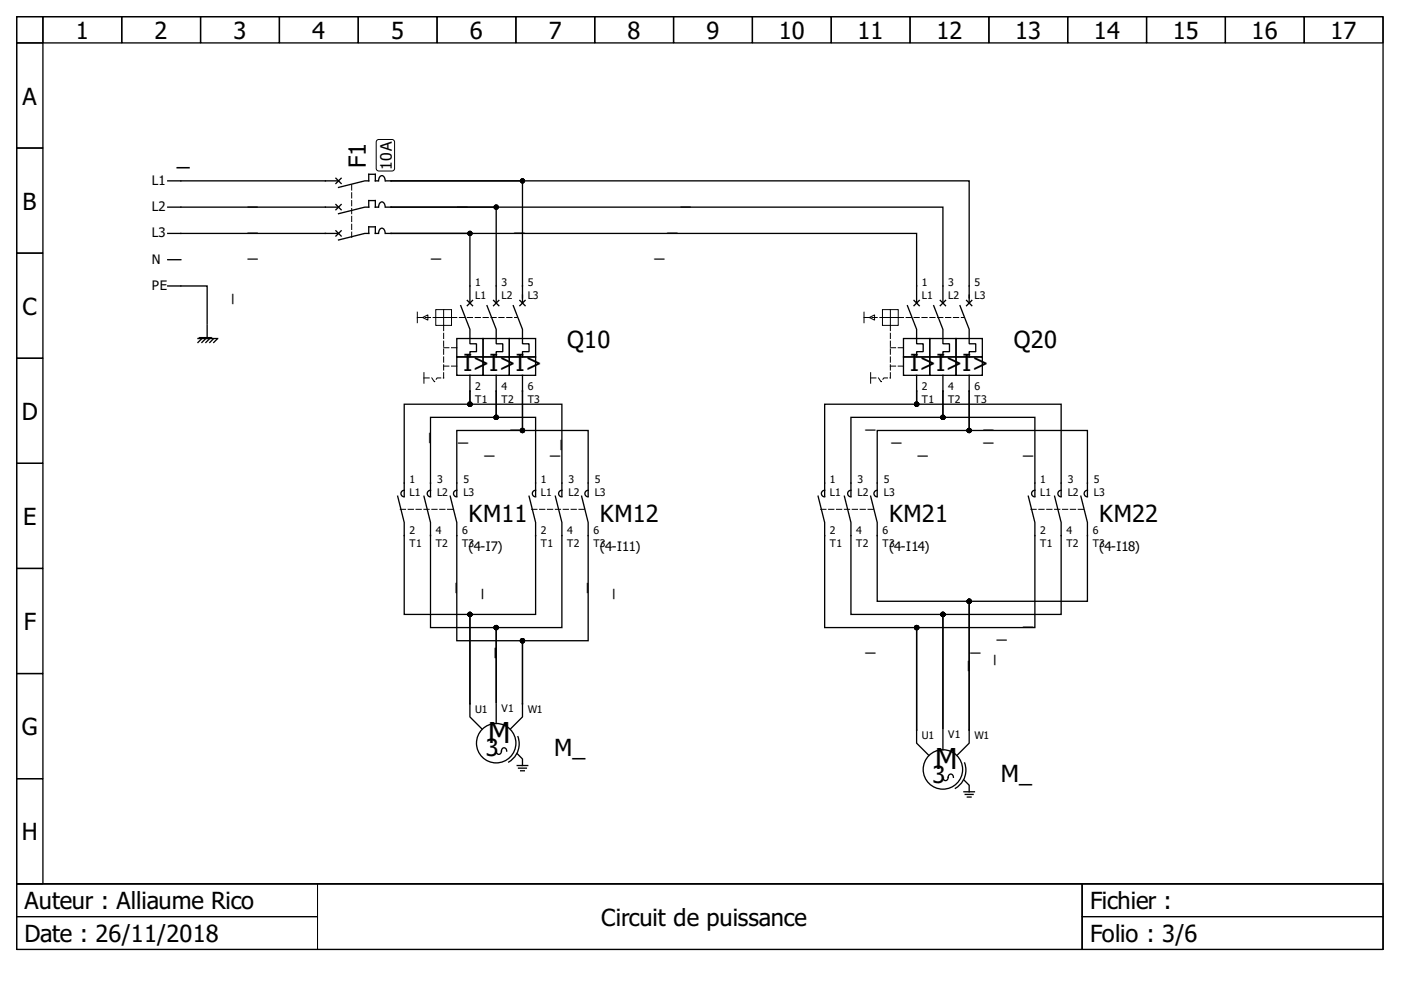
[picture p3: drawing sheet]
<svg xmlns="http://www.w3.org/2000/svg" width="297mm" height="210mm" viewBox="0 0 297 210" stroke-linecap="round" stroke-linejoin="round" font-family="sans-serif">
<g fill="none" stroke="#000" stroke-width=".28">
<path d="M3.5 3.5h289.7v183.9h-289.7zM3.5 3.5h5.6v5.6h-5.6zM3.5 9.1h5.6v22.3h-5.6zM9.1 3.5h16.7v5.6h-16.7zM25.8 3.5h16.7v5.6h-16.7zM42.5 3.5h16.7v5.6h-16.7zM59.2 3.5h16.8v5.6h-16.8zM76 3.5h16.7v5.6h-16.7zM92.7 3.5h16.7v5.6h-16.7zM109.4 3.5h16.7v5.6h-16.7zM126.1 3.5h16.7v5.6h-16.7zM142.8 3.5h16.7v5.6h-16.7z"/>
<path d="M159.5 3.5h16.7v5.6h-16.7zM176.2 3.5h16.8v5.6h-16.8zM193 3.5h16.7v5.6h-16.7zM209.7 3.5h16.7v5.6h-16.7zM226.4 3.5h16.7v5.6h-16.7zM243.1 3.5h16.7v5.6h-16.7zM259.8 3.5h16.7v5.6h-16.7zM276.5 3.5h16.7v5.6h-16.7zM3.5 31.4h5.6v22.3h-5.6zM71.2 37.8l1.1 1.1M71.8 38.3h-36.2M72.3 37.8l-1.1 1.1"/>
<path d="M80.1 38.3h-.5v-1.3h-1.4v1.3h-.9l-5.5 1.4M80.3 38.3a.83 .83 0 0 1 .9-1l.4 .6 .1 .4M81.8 38.3h1.1M82.9 38.3h27.9v26M82.9 38.3h122.6v26M3.5 53.7h5.6v22.3h-5.6zM35.6 55.1h2.7M71.2 43.4l1.1 1.1M71.2 48.9l1.1 1.1M71.8 49.5h-36.2M71.8 43.9h-36.2M72.3 43.4l-1.1 1.1"/>
<path d="M72.3 48.9l-1.1 1.1M80.1 43.9h-.5v-1.4h-1.4v1.4h-.9l-5.5 1.4M80.1 49.5h-.5v-1.4h-1.4v1.4h-.9l-5.5 1.4M80.3 43.9a.83 .83 0 0 1 .9-1l.4 .6 .1 .4M80.3 49.5a.83 .83 0 0 1 .9-1l.4 .6 .1 .4M81.8 43.9h1.1M81.8 49.5h1.1M82.9 43.9h117v20.4M82.9 43.9h22.3v20.4M82.9 49.5h111.4v14.8M82.9 49.5h16.7v14.8M3.5 76h5.6v22.2h-5.6z"/>
<path d="M35.6 60.6h8.3v8.1M42 71.8h4.1M42.7 71.9l-.7 .7M43.5 71.9l-.7 .7M43.9 69v2.8M44.3 71.9l-.7 .7M45.2 71.9l-.7 .7M46 71.9l-.7 .7M96.8 71.8h5.6v3.9h-5.6zM96.8 75.7h5.6v3.9h-5.6zM97.7 64.8l1.9 5v3.1h1.4v1.7h-1.4v1.1M99.1 63.7l1.1 1.1"/>
<path d="M99.6 79.6v3.3M100.2 63.7l-1.1 1.1M102.4 75.7h5.6v3.9h-5.6zM102.4 71.8h5.6v3.9h-5.6zM103.3 64.8l1.9 5v3.1h1.4v1.7h-1.4v1.1M104.6 63.7l1.2 1.1M105.2 79.6v3.3M105.8 63.7l-1.2 1.1M108 75.7h5.6v3.9h-5.6zM108 71.8h5.6v3.9h-5.6zM108.8 64.8l2 5v3.1h1.4v1.7h-1.4v1.1M110.2 63.7l1.1 1.1"/>
<path d="M110.8 79.6v3.3M111.3 63.7l-1.1 1.1M191.6 71.8h5.5v3.9h-5.5zM191.6 75.7h5.5v3.9h-5.5zM192.4 64.8l1.9 5v3.1h1.4v1.7h-1.4v1.1M193.8 63.7l1.1 1.1M194.3 79.6v3.3M194.9 63.7l-1.1 1.1M197.1 75.7h5.6v3.9h-5.6zM197.1 71.8h5.6v3.9h-5.6zM198 64.8l1.9 5v3.1h1.4v1.7h-1.4v1.1M199.4 63.7l1.1 1.1"/>
<path d="M199.9 79.6v3.3M200.5 63.7l-1.1 1.1M202.7 75.7h5.6v3.9h-5.6zM202.7 71.8h5.6v3.9h-5.6zM203.5 64.8l2 5v3.1h1.4v1.7h-1.4v1.1M204.9 63.7l1.1 1.1M205.5 79.6v3.3M206 63.7l-1.1 1.1M3.5 98.2h5.6v22.3h-5.6zM99.6 82.9v2.8h-13.9v19.5M99.6 82.9v2.8h19.5v19.5M105.2 82.9v5.6h-13.9v16.7"/>
<path d="M105.2 82.9v5.6h8.4v16.7M110.8 82.9v8.4h-14v13.9M110.8 82.9v8.4h13.9v13.9M194.3 82.9v2.8h30.7v19.5M194.3 82.9v2.8h-19.5v19.5M199.9 82.9v5.6h-19.5v16.7M199.9 82.9v5.6h19.5v16.7M205.5 82.9v8.4h25.1v13.9M205.5 82.9v8.4h-19.5v13.9M84.3 105.2l1.4 5.6v19.5h13.9v18.9M85.7 103.9a.7 .7 0 0 0-.7 .7 .7 .7 0 0 0 .7 .7M89.9 105.2l1.4 5.6v22.3h13.9v15.8v-15.8h13.9v-22.3l-1.4-5.6"/>
<path d="M91.3 103.9a.7 .7 0 0 0-.7 .7 .7 .7 0 0 0 .7 .7M95.5 105.2l1.3 5.6v25h14v13.4M96.8 103.9a.7 .7 0 0 0-.7 .7 .7 .7 0 0 0 .7 .7M112.2 105.2l1.4 5.6v19.5h-14v18.9M113.6 103.9a.7 .7 0 0 0-.7 .7 .7 .7 0 0 0 .7 .7M119.1 103.9a.7 .7 0 0 0-.7 .7 .7 .7 0 0 0 .7 .7M123.3 105.2l1.4 5.6v25h-13.9v13.4M124.7 103.9a.7 .7 0 0 0-.7 .7 .7 .7 0 0 0 .7 .7M173.5 105.2l1.3 5.6v22.3h19.5v21.7M174.8 103.9a.7 .7 0 0 0-.7 .7 .7 .7 0 0 0 .7 .7M179 105.2l1.4 5.6v19.5h19.5v24.2v-24.2h25.1v-19.5l-1.4-5.6M180.4 103.9a.7 .7 0 0 0-.7 .7 .7 .7 0 0 0 .7 .7"/>
<path d="M184.6 105.2l1.4 5.6v16.7h19.5v27.3M186 103.9a.7 .7 0 0 0-.7 .7 .7 .7 0 0 0 .7 .7M218 105.2l1.4 5.6v22.3h-25.1v21.7M219.4 103.9a.7 .7 0 0 0-.7 .7 .7 .7 0 0 0 .7 .7M225 103.9a.7 .7 0 0 0-.7 .7 .7 .7 0 0 0 .7 .7M229.2 105.2l1.4 5.6v16.7h-25.1v27.3M230.6 103.9a.7 .7 0 0 0-.7 .7 .7 .7 0 0 0 .7 .7M3.5 120.5h5.6v22.3h-5.6zM3.5 142.8h5.6v22.3h-5.6zM99.6 149.2v2.8l2.5 2.5M105.2 159.2a.57 .57 0 0 0 .6 .7 .57 .57 0 0 0 .5-.7 .57 .57 0 0 1 .6-.7 .57 .57 0 0 1 .5 .7M105.2 149.2v4.2"/>
<path d="M109.7 159.8l1.1 1.1v1.4M109.8 156.2a4.5 4.5 0 0 1-1.9 5.4M110.8 149.2v2.8l-2.5 2.5M194.3 154.8v2.8l2.5 2.5M199.9 154.8v4.2M205.5 154.8v2.8l-2.5 2.5M3.5 165.1h5.6v22.3h-5.6zM109.7 162.3h2.2M109.9 162.9h1.7M110.4 163.4h.8M199.9 164.8a.57 .57 0 0 0 .6 .7 .57 .57 0 0 0 .5-.7 .57 .57 0 0 1 .6-.7 .57 .57 0 0 1 .5 .7M204.4 165.4l1.1 1.1v1.4"/>
<path d="M204.4 167.9h2.2M204.5 161.8a4.5 4.5 0 0 1-1.9 5.3M204.6 168.4h1.7M205.1 169h.8M3.5 187.4h289.7v13.9h-289.7z"/>
<circle cx="105.2" cy="157.6" r="4.2"/>
<circle cx="199.9" cy="163.1" r="4.2"/>
</g>
<g fill="none" stroke="#000" stroke-width=".21">
<path d="M80 29.6h3.1l.5 .2 .1 5.9-.3 .5-3.1 .1-.5-.3v-5.9zM88.5 66.2v2.2M89.6 67.3l1.1-.5v1.1zM89.9 79v2.2M92.4 65.6h3.3v3.4h-3.3zM92.4 67.3h3.3M94.1 65.6v3.4M183.2 66.2v2.2M184.3 67.3l1.1-.5v1.1zM184.6 79v2.2M187.1 65.6h3.3v3.4h-3.3zM187.1 67.3h3.3"/>
<path d="M188.8 65.6v3.4M3.5 187.4h63.8v6.9h-63.8zM3.5 194.3h63.8v7h-63.8zM67.3 187.4h162.1v13.9h-162.1zM229.4 187.4h63.8v6.9h-63.8zM229.4 194.3h63.8v7h-63.8z"/>
</g>
<g fill="none" stroke="#000" stroke-width=".21" stroke-dasharray="1.1 .6">
<path d="M74.6 50.3v-11.1M88.5 67.3h3.9M94.1 69v11.1M95.7 67.3h14M96.8 73.7h-2.7M96.8 77.6h-2.7M183.2 67.3h3.9M188.8 69v11.1M190.4 67.3h14M191.6 73.7h-2.8M191.6 77.6h-2.8M89.9 80.1h1.7l.5 .9 .6-.9h1.4"/>
<path d="M184.6 80.1h1.7l.5 .9 .6-.9h1.4M84.9 108h11.1M112.7 108h11.2M174 108h11.2M218.6 108h11.1"/>
</g>
<g fill="#000" stroke="#000" stroke-width=".28">
<circle cx="110.8" cy="38.3" r=".42"/>
<circle cx="99.6" cy="49.5" r=".42"/>
<circle cx="105.2" cy="43.9" r=".42"/>
<circle cx="99.6" cy="85.7" r=".42"/>
<circle cx="105.2" cy="88.5" r=".42"/>
<circle cx="110.8" cy="91.3" r=".42"/>
<circle cx="194.3" cy="85.7" r=".42"/>
<circle cx="199.9" cy="88.5" r=".42"/>
<circle cx="205.5" cy="91.3" r=".42"/>
<circle cx="99.6" cy="130.3" r=".42"/>
<circle cx="105.2" cy="133.1" r=".42"/>
<circle cx="110.8" cy="135.8" r=".42"/>
<circle cx="194.3" cy="133.1" r=".42"/>
<circle cx="199.9" cy="130.3" r=".42"/>
<circle cx="205.5" cy="127.5" r=".42"/>
</g>
<g font-size="6.1">
<text x="103.5" y="157.6">M</text>
<text x="198.2" y="163.1">M</text>
</g>
<g font-size="5">
<text x="16.1" y="8.3">1</text>
<text x="32.8" y="8.3">2</text>
<text x="49.5" y="8.3">3</text>
<text x="66.2" y="8.3">4</text>
<text x="82.9" y="8.3">5</text>
<text x="99.6" y="8.3">6</text>
<text x="116.3" y="8.3">7</text>
<text x="133.1" y="8.3">8</text>
<text x="149.8" y="8.3">9</text>
<text x="165.1" y="8.3">10</text>
<text x="181.8" y="8.3">11</text>
<text x="198.5" y="8.3">12</text>
<text x="215.2" y="8.3">13</text>
<text x="231.9" y="8.3">14</text>
<text x="248.7" y="8.3">15</text>
<text x="265.4" y="8.3">16</text>
<text x="282.1" y="8.3">17</text>
<text x="4.8" y="22.2">A</text>
<text x="37.5" y="34.9">_</text>
<text x="77.5" y="35.6" transform="rotate(-90 77.5 35.6)">F1</text>
<text x="4.8" y="44.5">B</text>
<text x="4.8" y="66.8">C</text>
<text x="42.2" y="70.9">_</text>
<text x="120.2" y="73.9">Q10</text>
<text x="215" y="73.9">Q20</text>
<text x="98.2" y="78.7">I&gt;</text>
<text x="103.8" y="78.7">I&gt;</text>
<text x="109.4" y="78.7">I&gt;</text>
<text x="193" y="78.7">I&gt;</text>
<text x="198.5" y="78.7">I&gt;</text>
<text x="204.1" y="78.7">I&gt;</text>
<text x="4.6" y="89">D</text>
<text x="4.9" y="111.3">E</text>
<text x="99.4" y="110.8">KM11</text>
<text x="127.2" y="110.8">KM12</text>
<text x="188.5" y="110.8">KM21</text>
<text x="233.1" y="110.8">KM22</text>
<text x="5.1" y="133.6">F</text>
<text x="4.6" y="155.9">G</text>
<text x="103" y="160.4">3</text>
<text x="117.5" y="160.2">M_</text>
<text x="197.7" y="165.9">3</text>
<text x="212.2" y="165.8">M_</text>
<text x="4.6" y="178.2">H</text>
<text x="5.2" y="192.8">Auteur : Alliaume Rico</text>
<text x="127.5" y="196.3">Circuit de puissance</text>
<text x="231.1" y="192.8">Fichier :</text>
<text x="5.2" y="199.8">Date : 26/11/2018</text>
<text x="231.1" y="199.8">Folio : 3/6</text>
</g>
<g font-size="3.9">
<text x="52.6" y="43.4">_</text>
<text x="97" y="43.4">_</text>
<text x="144.3" y="43.4">_</text>
<text x="52.6" y="48.9">_</text>
<text x="109.1" y="48.9">_</text>
<text x="141.6" y="48.9">_</text>
<text x="52.6" y="54.5">_</text>
<text x="91.4" y="54.5">_</text>
<text x="138.8" y="54.5">_</text>
<text x="48.9" y="64.5" transform="rotate(-90 48.9 64.5)">_</text>
<text x="90.7" y="93.9" transform="rotate(-90 90.7 93.9)">_</text>
<text x="97.1" y="93.5">_</text>
<text x="108.3" y="90.7">_</text>
<text x="118.6" y="95.3" transform="rotate(-90 118.6 95.3)">_</text>
<text x="183.5" y="90.7">_</text>
<text x="189.1" y="93.5">_</text>
<text x="208.5" y="90.7">_</text>
<text x="208.5" y="93.5">_</text>
<text x="102.7" y="96.3">_</text>
<text x="116.6" y="96.3">_</text>
<text x="194.6" y="96.3">_</text>
<text x="216.9" y="96.3">_</text>
<text x="96.3" y="125.7" transform="rotate(-90 96.3 125.7)">_</text>
<text x="124.1" y="125.7" transform="rotate(-90 124.1 125.7)">_</text>
<text x="101.9" y="127.1" transform="rotate(-90 101.9 127.1)">_</text>
<text x="129.7" y="127.1" transform="rotate(-90 129.7 127.1)">_</text>
<text x="211.3" y="135.3">_</text>
<text x="216.9" y="132.5">_</text>
<text x="104.6" y="139.6" transform="rotate(-90 104.6 139.6)">_</text>
<text x="183.5" y="138.1">_</text>
<text x="204.9" y="142.3" transform="rotate(-90 204.9 142.3)">_</text>
<text x="205.8" y="138.1">_</text>
<text x="210.5" y="141" transform="rotate(-90 210.5 141)">_</text>
</g>
<text font-size="3.3" x="83.1" y="36" transform="rotate(-90 83.1 36)">10A</text>
<g font-size="2.8">
<text x="32.2" y="39.2">L1</text>
<text x="32.2" y="44.8">L2</text>
<text x="32.2" y="50.3">L3</text>
<text x="32.2" y="55.9">N</text>
<text x="32.2" y="61.5">PE</text>
<text x="99.4" y="116.9">(4-I7)</text>
<text x="127.2" y="116.9">(4-I11)</text>
<text x="188.5" y="116.9">(4-I14)</text>
<text x="233.1" y="116.9">(4-I18)</text>
</g>
<g font-size="2.2">
<text x="100.7" y="60.6">1</text>
<text x="100.7" y="63.4">L1</text>
<text x="106.3" y="60.6">3</text>
<text x="106.3" y="63.4">L2</text>
<text x="111.9" y="60.6">5</text>
<text x="111.9" y="63.4">L3</text>
<text x="195.5" y="60.6">1</text>
<text x="195.5" y="63.4">L1</text>
<text x="201" y="60.6">3</text>
<text x="201" y="63.4">L2</text>
<text x="206.6" y="60.6">5</text>
<text x="206.6" y="63.4">L3</text>
<text x="100.7" y="82.6">2</text>
<text x="106.3" y="82.6">4</text>
<text x="111.9" y="82.6">6</text>
<text x="195.5" y="82.6">2</text>
<text x="201" y="82.6">4</text>
<text x="206.6" y="82.6">6</text>
<text x="100.7" y="85.4">T1</text>
<text x="106.3" y="85.4">T2</text>
<text x="111.9" y="85.4">T3</text>
<text x="195.5" y="85.4">T1</text>
<text x="201" y="85.4">T2</text>
<text x="206.6" y="85.4">T3</text>
<text x="86.8" y="102.4">1</text>
<text x="86.8" y="105.2">L1</text>
<text x="92.7" y="102.4">3</text>
<text x="92.7" y="105.2">L2</text>
<text x="98.2" y="102.4">5</text>
<text x="98.2" y="105.2">L3</text>
<text x="114.7" y="102.4">1</text>
<text x="114.7" y="105.2">L1</text>
<text x="120.5" y="102.4">3</text>
<text x="120.5" y="105.2">L2</text>
<text x="126.1" y="102.4">5</text>
<text x="126.1" y="105.2">L3</text>
<text x="176" y="102.4">1</text>
<text x="176" y="105.2">L1</text>
<text x="181.8" y="102.4">3</text>
<text x="181.8" y="105.2">L2</text>
<text x="187.4" y="102.4">5</text>
<text x="187.4" y="105.2">L3</text>
<text x="220.5" y="102.4">1</text>
<text x="220.5" y="105.2">L1</text>
<text x="226.4" y="102.4">3</text>
<text x="226.4" y="105.2">L2</text>
<text x="231.9" y="102.4">5</text>
<text x="231.9" y="105.2">L3</text>
<text x="86.8" y="113.3">2</text>
<text x="92.4" y="113.3">4</text>
<text x="98" y="113.3">6</text>
<text x="114.7" y="113.3">2</text>
<text x="120.2" y="113.3">4</text>
<text x="125.8" y="113.3">6</text>
<text x="176" y="113.3">2</text>
<text x="181.5" y="113.3">4</text>
<text x="187.1" y="113.3">6</text>
<text x="220.5" y="113.3">2</text>
<text x="226.1" y="113.3">4</text>
<text x="231.7" y="113.3">6</text>
<text x="86.8" y="116.1">T1</text>
<text x="92.4" y="116.1">T2</text>
<text x="98" y="116.1">T3</text>
<text x="114.7" y="116.1">T1</text>
<text x="120.2" y="116.1">T2</text>
<text x="125.8" y="116.1">T3</text>
<text x="176" y="116.1">T1</text>
<text x="181.5" y="116.1">T2</text>
<text x="187.1" y="116.1">T3</text>
<text x="220.5" y="116.1">T1</text>
<text x="226.1" y="116.1">T2</text>
<text x="231.7" y="116.1">T3</text>
<text x="100.7" y="151.2">U1</text>
<text x="106.3" y="150.9">V1</text>
<text x="111.9" y="151.2">W1</text>
<text x="195.5" y="156.7">U1</text>
<text x="201" y="156.5">V1</text>
<text x="206.6" y="156.7">W1</text>
</g>
</svg>
